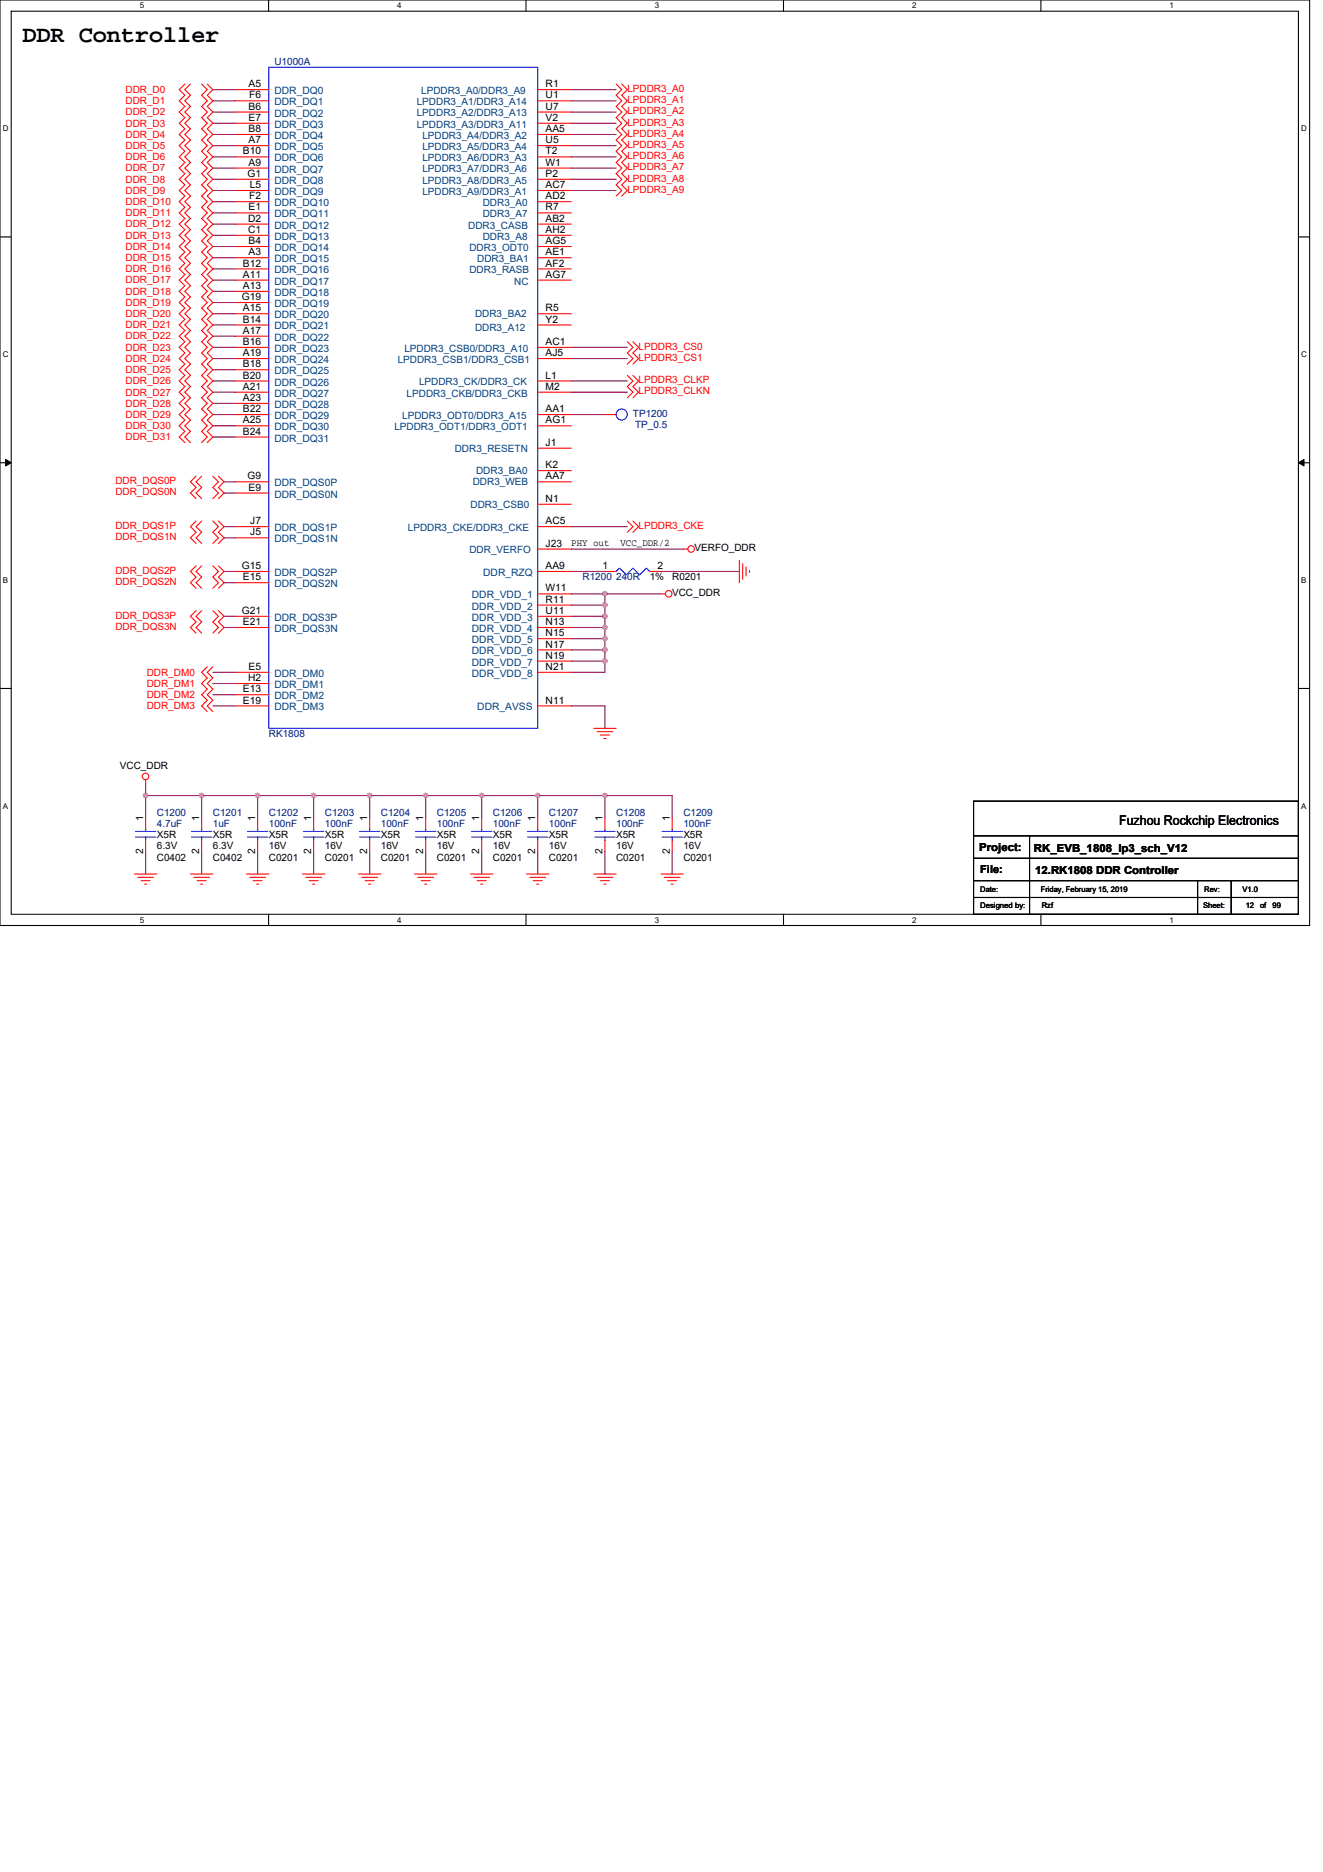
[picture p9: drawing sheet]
<svg xmlns="http://www.w3.org/2000/svg" width="210mm" height="297mm" viewBox="0 0 210 297" stroke-linecap="round" stroke-linejoin="round" font-family="sans-serif">
<path d="M0 0h207.9v146.9h-207.9zM1.8 1.8h204.3v143.3h-204.3z" fill="none" stroke="#000" stroke-width=".17"/>
<g fill="#fff">
<path d="M22.2 .2h.7v1.4h-.7z"/>
<path d="M22.2 145.3h.7v1.4h-.7z"/>
</g>
<path d="M42.6 0v1.8M42.6 145.1v1.8" fill="none" stroke="#000" stroke-width=".17"/>
<g fill="#fff">
<path d="M63.1 .2h.7v1.4h-.7z"/>
<path d="M63.1 145.3h.7v1.4h-.7z"/>
</g>
<path d="M83.5 0v1.8M83.5 145.1v1.8" fill="none" stroke="#000" stroke-width=".17"/>
<g fill="#fff">
<path d="M103.9 .2h.7v1.4h-.7z"/>
<path d="M103.9 145.3h.7v1.4h-.7z"/>
</g>
<path d="M124.4 0v1.8M124.4 145.1v1.8" fill="none" stroke="#000" stroke-width=".17"/>
<g fill="#fff">
<path d="M144.8 .2h.7v1.4h-.7z"/>
<path d="M144.8 145.3h.7v1.4h-.7z"/>
</g>
<path d="M165.2 0v1.8M165.2 145.1v1.8" fill="none" stroke="#000" stroke-width=".17"/>
<g fill="#fff">
<path d="M185.6 .2h.7v1.4h-.7z"/>
<path d="M185.6 145.3h.7v1.4h-.7z"/>
<path d="M.4 19.7h1v1.4h-1z"/>
<path d="M206.5 19.7h.9v1.4h-.9z"/>
<path d="M.4 55.5h1v1.4h-1z"/>
<path d="M206.5 55.5h.9v1.4h-.9z"/>
</g>
<path d="M0 37.6h1.8M206.1 37.6h1.8" fill="none" stroke="#000" stroke-width=".17"/>
<g fill="#fff">
<path d="M.4 91.3h.9v1.5h-.9z"/>
<path d="M206.5 91.3h.9v1.5h-.9z"/>
</g>
<path d="M0 73.4h1.8M206.1 73.4h1.8" fill="none" stroke="#000" stroke-width=".17"/>
<path d="M.9 72.9l.9 .5-.9 .5zM206.1 73.4l.9-.5v1z" fill="#000" stroke="#000" stroke-width=".16"/>
<g fill="#fff">
<path d="M.4 127.1h.9v1.5h-.9z"/>
<path d="M206.5 127.1h.9v1.5h-.9z"/>
</g>
<path d="M0 109.2h1.8M206.1 109.2h1.8M154.5 127.1h51.6v18h-51.6zM154.5 132.6h51.6M154.5 136.2h51.6M154.5 139.7h51.6M163.4 132.6v12.5M190.1 139.7v5.4M195.4 139.7v5.4M154.5 142.4h51.6" fill="none" stroke="#000" stroke-width=".17"/>
<g fill="none" stroke="#f00" stroke-width=".17">
<path d="M29.3 13.3l-.9 .9 .9 .9-.9 .9 .9 .9-.9 .9 .9 .9-.9 .9 .9 .8-.9 .9 .9 .9-.9 .9 .9 .9-.9 .9 .9 .9-.9 .9 .9 .9-.9 .8 .9 .9-.9 .9 .9 .9-.9 .9 .9 .9-.9 .9 .9 .9-.9 .9 .9 .8-.9 .9 .9 .9-.9 .9 .9 .9-.9 .9 .9 .9-.9 .9 .9 .9-.9 .8 .9 .9-.9 .9 .9 .9-.9 .9 .9 .9-.9 .9 .9 .9-.9 .9 .9 .9-.9 .8 .9 .9-.9 .9 .9 .9-.9 .9 .9 .9-.9 .9 .9 .9-.9 .9 .9 .8-.9 .9 .9 .9-.9 .9 .9 .9-.9 .9 .9 .9-.9 .9 .9 .9-.9 .8 .9 .9M30.2 13.3l-.9 .9 .9 .9-.9 .9 .9 .9-.9 .9 .9 .9-.9 .9 .9 .8-.9 .9 .9 .9-.9 .9 .9 .9-.9 .9 .9 .9-.9 .9 .9 .9-.9 .8 .9 .9-.9 .9 .9 .9-.9 .9 .9 .9-.9 .9 .9 .9-.9 .9 .9 .8-.9 .9 .9 .9-.9 .9 .9 .9-.9 .9 .9 .9-.9 .9 .9 .9-.9 .8 .9 .9-.9 .9 .9 .9-.9 .9 .9 .9-.9 .9 .9 .9-.9 .9 .9 .9-.9 .8 .9 .9-.9 .9 .9 .9-.9 .9 .9 .9-.9 .9 .9 .9-.9 .9 .9 .8-.9 .9 .9 .9-.9 .9 .9 .9-.9 .9 .9 .9-.9 .9 .9 .9-.9 .8 .9 .9M32 13.3l.9 .9-.9 .9 .9 .9-.9 .9 .9 .9-.9 .9 .9 .9-.9 .8 .9 .9-.9 .9 .9 .9-.9 .9 .9 .9-.9 .9 .9 .9-.9 .9 .9 .8-.9 .9 .9 .9-.9 .9 .9 .9-.9 .9 .9 .9-.9 .9 .9 .9-.9 .8 .9 .9-.9 .9 .9 .9-.9 .9 .9 .9-.9 .9 .9 .9-.9 .9 .9 .8-.9 .9 .9 .9-.9 .9 .9 .9-.9 .9 .9 .9-.9 .9 .9 .9-.9 .9 .9 .8-.9 .9 .9 .9-.9 .9 .9 .9-.9 .9 .9 .9-.9 .9 .9 .9-.9 .8 .9 .9-.9 .9 .9 .9-.9 .9 .9 .9-.9 .9 .9 .9-.9 .9 .9 .8-.9 .9M32.9 13.3l.9 .9-.9 .9 .9 .9-.9 .9 .9 .9-.9 .9 .9 .9-.9 .8 .9 .9-.9 .9 .9 .9-.9 .9 .9 .9-.9 .9 .9 .9-.9 .9 .9 .8-.9 .9 .9 .9-.9 .9 .9 .9-.9 .9 .9 .9-.9 .9 .9 .9-.9 .8 .9 .9-.9 .9 .9 .9-.9 .9 .9 .9-.9 .9 .9 .9-.9 .9 .9 .8-.9 .9 .9 .9-.9 .9 .9 .9-.9 .9 .9 .9-.9 .9 .9 .9-.9 .9 .9 .8-.9 .9 .9 .9-.9 .9 .9 .9-.9 .9 .9 .9-.9 .9 .9 .9-.9 .8 .9 .9-.9 .9 .9 .9-.9 .9 .9 .9-.9 .9 .9 .9-.9 .9 .9 .8-.9 .9M37.3 14.2h5.4M37.3 16h5.4M37.3 17.8h5.4M37.3 19.6h5.4M85.3 14.2h5.4M85.3 16h5.4M85.3 17.8h5.4M85.3 19.6h5.4"/>
<path d="M97.8 13.3l.9 .9-.9 .9 .9 .9-.9 .9 .9 .9-.9 .9 .9 .9-.9 .8 .9 .9-.9 .9 .9 .9-.9 .9 .9 .9-.9 .9 .9 .9-.9 .9 .9 .8-.9 .9 .9 .9-.9 .9M98.7 13.3l.9 .9-.9 .9 .9 .9-.9 .9 .9 .9-.9 .9 .9 .9-.9 .8 .9 .9-.9 .9 .9 .9-.9 .9 .9 .9-.9 .9 .9 .9-.9 .9 .9 .8-.9 .9 .9 .9-.9 .9M37.3 32h5.4M37.3 33.8h5.4M37.3 35.6h5.4M37.3 37.3h5.4M37.3 39.1h5.4M37.3 21.3h5.4M37.3 23.1h5.4M37.3 24.9h5.4M37.3 26.7h5.4M37.3 28.4h5.4"/>
<path d="M37.3 30.2h5.4M85.3 32h5.4M85.3 33.8h5.4M85.3 35.6h5.4M85.3 37.3h5.4M85.3 39.1h5.4M85.3 21.3h5.4M85.3 23.1h5.4M85.3 24.9h5.4M85.3 26.7h5.4M85.3 28.4h5.4M85.3 30.2h5.4"/>
<path d="M37.3 40.9h5.4M37.3 42.7h5.4M37.3 44.4h5.4M37.3 46.2h5.4M37.3 48h5.4M37.3 49.8h5.4M37.3 51.6h5.4M37.3 53.3h5.4M37.3 55.1h5.4M37.3 56.9h5.4M37.3 58.7h5.4M85.3 40.9h5.4"/>
<path d="M85.3 42.7h5.4M85.3 44.4h5.4M85.3 49.8h5.4M85.3 51.6h5.4M85.3 55.1h5.4M85.3 56.9h5.4M99.6 59.6l.9 .9-.9 .8 .9 .9-.9 .9M99.6 54.2l.9 .9-.9 .9 .9 .9-.9 .9M100.5 59.6l.8 .9-.8 .8 .8 .9-.8 .9M100.5 54.2l.8 .9-.8 .9 .8 .9-.8 .9M31.1 75.6l-.9 .9 .9 .8-.9 .9 .9 .9M32 75.6l-.9 .9 .9 .8-.9 .9 .9 .9"/>
<path d="M33.8 75.6l.9 .9-.9 .8 .9 .9-.9 .9M34.7 75.6l.9 .9-.9 .8 .9 .9-.9 .9M37.3 76.5h5.4M37.3 78.2h5.4M37.3 60.5h5.4M37.3 62.2h5.4M37.3 64h5.4M37.3 65.8h5.4M37.3 67.6h5.4M37.3 69.3h5.4M85.3 74.7h5.4M85.3 76.5h5.4"/>
<path d="M85.3 60.5h5.4M85.3 62.2h5.4M85.3 65.8h5.4M85.3 67.6h5.4M85.3 71.1h5.4M96 65.8h1.8M31.1 82.7l-.9 .9 .9 .9-.9 .8 .9 .9M31.1 89.8l-.9 .9 .9 .9-.9 .9 .9 .8M31.1 96.9l-.9 .9 .9 .9-.9 .9 .9 .9M32 82.7l-.9 .9 .9 .9-.9 .8 .9 .9M32 89.8l-.9 .9 .9 .9-.9 .9 .9 .8M32 96.9l-.9 .9 .9 .9-.9 .9 .9 .9"/>
<path d="M33.8 82.7l.9 .9-.9 .9 .9 .8-.9 .9M33.8 89.8l.9 .9-.9 .9 .9 .9-.9 .8M33.8 96.9l.9 .9-.9 .9 .9 .9-.9 .9M34.7 82.7l.9 .9-.9 .9 .9 .8-.9 .9M34.7 89.8l.9 .9-.9 .9 .9 .9-.9 .8M34.7 96.9l.9 .9-.9 .9 .9 .9-.9 .9M37.3 83.6h5.4M37.3 85.3h5.4M37.3 90.7h5.4M37.3 97.8h5.4M37.3 92.5h5.4M37.3 99.6h5.4"/>
<path d="M85.3 80h5.4M85.3 83.6h5.4M85.3 87.1h5.4M85.3 90.7h5.4M85.3 94.2h5.4M85.3 96h5.4M85.3 99.6h5.4M85.3 97.8h5.4M96 90.7h1.8M99.6 82.7l.9 .9-.9 .9M100.5 82.7l.8 .9-.8 .9M103.1 90.7h1.8"/>
<path d="M104.9 94.2h.7M108.5 87.1h.7M117.3 88.9v3.6M117.9 89.4v2.5M118.4 90v1.4M119 90.5v.3M32.9 105.8l-.9 .9 .9 .9-.9 .9 .9 .8-.9 .9 .9 .9-.9 .9 .9 .9M33.8 105.8l-.9 .9 .9 .9-.9 .9 .9 .8-.9 .9 .9 .9-.9 .9 .9 .9M37.3 106.7h5.4M37.3 108.5h5.4M37.3 110.2h5.4M37.3 112h5.4"/>
<path d="M85.3 112h5.4M85.3 101.3h5.4M85.3 103.1h5.4M85.3 104.9h5.4M85.3 106.7h5.4M94.2 115.6h3.6M94.8 116.1h2.5M95.3 116.6h1.4M95.8 117.2h.4M21.3 138.7h3.6M21.9 139.2h2.5M22.4 139.7h1.4"/>
<path d="M23.1 129.8v1.8M23.1 133.3v1.8M23.1 123.7v.8M30.2 138.7h3.6M30.8 139.2h2.5M31.3 139.7h1.4M32 129.8v1.8M32 133.3v1.8M39.1 138.7h3.6M39.6 139.2h2.5M40.2 139.7h1.4M40.9 129.8v1.8"/>
<path d="M40.9 133.3v1.8M48 138.7h3.6M48.5 139.2h2.5M49.1 139.7h1.4M49.8 129.8v1.8M49.8 133.3v1.8M56.9 138.7h3.6M57.4 139.2h2.5M58 139.7h1.4M58.7 129.8v1.8M58.7 133.3v1.8M65.8 138.7h3.5"/>
<path d="M66.3 139.2h2.5M66.8 139.7h1.5M67.6 129.8v1.8M67.6 133.3v1.8M74.7 138.7h3.5M75.2 139.2h2.5M75.7 139.7h1.5M76.5 129.8v1.8M76.5 133.3v1.8M83.6 138.7h3.5M84.1 139.2h2.5M84.6 139.7h1.5"/>
<path d="M85.3 129.8v1.8M85.3 133.3v1.8M94.2 138.7h3.6M94.8 139.2h2.5M95.3 139.7h1.4M96 129.8v1.8M96 133.3v1.8M104.9 138.7h3.6M105.4 139.2h2.5M106 139.7h1.4M106.7 129.8v1.8M106.7 133.3v1.8"/>
<path d="M22.9 140.3h.4M31.8 140.3h.4M40.7 140.3h.4M49.6 140.3h.4M58.5 140.3h.3M67.4 140.3h.3M76.3 140.3h.3M85.2 140.3h.3M95.8 140.3h.4M106.5 140.3h.3"/>
<circle cx="106.1" cy="94.2" r=".52"/>
<circle cx="109.7" cy="87.1" r=".52"/>
<circle cx="23.1" cy="123.2" r=".52"/>
</g>
<g fill="none" stroke="#00f" stroke-width=".17">
<path d="M42.7 10.7h42.6v104.9h-42.6zM97.8 90.7l.5-.6 1.1 1.1 1.1-1.1 1 1.1 1.1-1.1 .5 .6M21.5 132.8h3.2M21.5 131.9h3.2M23.1 131.6v.3M23.1 132.8v.5M30.4 132.8h3.2M30.4 131.9h3.2M32 131.6v.3M32 132.8v.5M39.3 132.8h3.2M39.3 131.9h3.2"/>
<path d="M40.9 131.6v.3M40.9 132.8v.5M48.2 132.8h3.2M48.2 131.9h3.2M49.8 131.6v.3M49.8 132.8v.5M57.1 132.8h3.2M57.1 131.9h3.2M58.7 131.6v.3M58.7 132.8v.5M66 132.8h3.2M66 131.9h3.2"/>
<path d="M67.6 131.6v.3M67.6 132.8v.5M74.8 132.8h3.3M74.8 131.9h3.3M76.5 131.6v.3M76.5 132.8v.5M83.7 132.8h3.3M83.7 131.9h3.3M85.3 131.6v.3M85.3 132.8v.5M94.4 132.8h3.2M94.4 131.9h3.2"/>
<path d="M96 131.6v.3M96 132.8v.5M105.1 132.8h3.2M105.1 131.9h3.2M106.7 131.6v.3M106.7 132.8v.5"/>
<circle cx="98.7" cy="65.8" r=".88"/>
</g>
<g fill="none" stroke="#800040" stroke-width=".17">
<path d="M33.8 14.2h3.5M33.8 16h3.5M33.8 17.8h3.5M33.8 19.6h3.5M90.7 14.2h7.1M90.7 16h7.1M90.7 17.8h7.1M90.7 19.6h7.1M33.8 21.3h3.5M33.8 23.1h3.5M33.8 24.9h3.5M33.8 26.7h3.5"/>
<path d="M33.8 28.4h3.5M33.8 30.2h3.5M33.8 32h3.5M33.8 33.8h3.5M33.8 35.6h3.5M33.8 37.3h3.5M33.8 39.1h3.5M90.7 30.2h7.1M90.7 21.3h7.1M90.7 23.1h7.1M90.7 24.9h7.1M90.7 26.7h7.1"/>
<path d="M90.7 28.4h7.1M33.8 40.9h3.5M33.8 42.7h3.5M33.8 44.4h3.5M33.8 46.2h3.5M33.8 48h3.5M33.8 49.8h3.5M33.8 51.6h3.5M33.8 53.3h3.5M33.8 55.1h3.5M33.8 56.9h3.5M33.8 58.7h3.5"/>
<path d="M90.7 55.1h8.9M90.7 56.9h8.9M33.8 60.5h3.5M33.8 62.2h3.5M33.8 64h3.5M33.8 65.8h3.5M33.8 67.6h3.5M33.8 69.3h3.5M35.6 76.5h1.7M35.6 78.2h1.7M90.7 65.8h5.3M90.7 62.2h8.9"/>
<path d="M90.7 60.5h8.9M35.6 83.6h1.7M35.6 85.3h1.7M35.6 90.7h1.7M35.6 92.5h1.7M35.6 97.8h1.7M35.6 99.6h1.7M90.7 94.2h5.3M90.7 96h5.3M90.7 99.6h5.3M90.7 97.8h5.3M90.7 83.6h8.9"/>
<path d="M90.7 87.1h17.8M90.7 90.7h5.3M96 96v1.8M96 94.2h8.9M96 94.2v1.8M96 97.8v1.8M96 99.6v1.7M104.9 90.7h12.4M33.8 106.7h3.5M33.8 108.5h3.5M33.8 110.2h3.5M33.8 112h3.5"/>
<path d="M90.7 112h5.3v3.6M90.7 103.1h5.3M90.7 101.3h5.3M90.7 104.9h5.3M96 101.3v1.8M96 103.1v1.8M96 104.9v1.8h-5.3M23.1 126.2v3.6M23.1 135.1v3.6M23.1 124.5v1.7M23.1 126.2h8.9M32 126.2h8.9"/>
<path d="M32 135.1v3.6M32 126.2v3.6M40.9 126.2h8.9M40.9 135.1v3.6M40.9 126.2v3.6M49.8 126.2h8.9v3.6M49.8 126.2v3.6M49.8 135.1v3.6M58.7 135.1v3.6M58.7 126.2h8.9M67.6 126.2v3.6M67.6 126.2h8.9"/>
<path d="M67.6 135.1v3.6M76.5 126.2h8.8M76.5 135.1v3.6M76.5 126.2v3.6M85.3 135.1v3.6M85.3 126.2v3.6M85.3 126.2h10.7M96 126.2h10.7v3.6M96 126.2v3.6M96 135.1v3.6M106.7 135.1v3.6"/>
</g>
<g fill="#f0f" stroke="#f0f" stroke-width=".17">
<circle cx="32" cy="126.2" r=".35"/>
<circle cx="23.1" cy="126.2" r=".35"/>
<circle cx="40.9" cy="126.2" r=".35"/>
<circle cx="58.7" cy="126.2" r=".35"/>
<circle cx="49.8" cy="126.2" r=".35"/>
<circle cx="67.6" cy="126.2" r=".35"/>
<circle cx="85.3" cy="126.2" r=".35"/>
<circle cx="76.4" cy="126.2" r=".35"/>
<circle cx="96" cy="126.2" r=".35"/>
<circle cx="96" cy="94.2" r=".35"/>
<circle cx="96" cy="97.8" r=".35"/>
<circle cx="96" cy="103.1" r=".35"/>
<circle cx="96" cy="104.9" r=".35"/>
<circle cx="96" cy="101.3" r=".35"/>
<circle cx="96" cy="96" r=".35"/>
<circle cx="96" cy="99.6" r=".35"/>
</g>
<text font-size="3.7" x="3.6" y="6.7">DDR Controller</text>
<text font-size="2.1" x="177.6" y="131">Fuzhou Rockchip Electronics</text>
<g font-size="1.8">
<text x="155.4" y="135">Project:</text>
<text x="164.1" y="135.1">RK_EVB_1808_lp3_sch_V12</text>
<text x="155.6" y="138.5">File:</text>
<text x="164.3" y="138.7">12.RK1808 DDR Controller</text>
</g>
<g font-size="1.6" fill="#000080">
<text x="43.6" y="10.3">U1000A</text>
<text x="100.5" y="66.1">TP1200</text>
<text x="100.8" y="67.9">TP_0.5</text>
<text x="92.5" y="92.1">R1200 240R</text>
<text x="42.7" y="117">RK1808</text>
<text x="24.9" y="129.4">C1200</text>
<text x="24.9" y="131.2">4.7uF</text>
<text x="33.8" y="129.4">C1201</text>
<text x="33.8" y="131.2">1uF</text>
<text x="42.7" y="129.4">C1202</text>
<text x="42.7" y="131.2">100nF</text>
<text x="51.6" y="129.4">C1203</text>
<text x="51.6" y="131.2">100nF</text>
<text x="60.5" y="129.4">C1204</text>
<text x="60.5" y="131.2">100nF</text>
<text x="69.3" y="129.4">C1205</text>
<text x="69.3" y="131.2">100nF</text>
<text x="78.2" y="129.4">C1206</text>
<text x="78.2" y="131.2">100nF</text>
<text x="87.1" y="129.4">C1207</text>
<text x="87.1" y="131.2">100nF</text>
<text x="97.8" y="129.4">C1208</text>
<text x="97.8" y="131.2">100nF</text>
<text x="108.5" y="129.4">C1209</text>
<text x="108.5" y="131.2">100nF</text>
</g>
<g font-size="1.6" fill="#f00">
<text x="19.9" y="14.8">DDR_D0</text>
<text x="19.9" y="16.5">DDR_D1</text>
<text x="99.6" y="14.6">LPDDR3_A0</text>
<text x="99.6" y="16.4">LPDDR3_A1</text>
<text x="19.9" y="18.3">DDR_D2</text>
<text x="19.9" y="20.1">DDR_D3</text>
<text x="19.9" y="21.9">DDR_D4</text>
<text x="19.9" y="23.6">DDR_D5</text>
<text x="99.6" y="18.1">LPDDR3_A2</text>
<text x="99.6" y="19.9">LPDDR3_A3</text>
<text x="99.6" y="21.7">LPDDR3_A4</text>
<text x="99.6" y="23.5">LPDDR3_A5</text>
<text x="19.9" y="25.4">DDR_D6</text>
<text x="19.9" y="27.2">DDR_D7</text>
<text x="19.9" y="29">DDR_D8</text>
<text x="99.6" y="25.3">LPDDR3_A6</text>
<text x="99.6" y="27">LPDDR3_A7</text>
<text x="99.6" y="28.8">LPDDR3_A8</text>
<text x="19.9" y="30.8">DDR_D9</text>
<text x="19.9" y="32.5">DDR_D10</text>
<text x="19.9" y="34.3">DDR_D11</text>
<text x="99.6" y="30.6">LPDDR3_A9</text>
<text x="19.9" y="36.1">DDR_D12</text>
<text x="19.9" y="37.9">DDR_D13</text>
<text x="19.9" y="39.6">DDR_D14</text>
<text x="19.9" y="41.4">DDR_D15</text>
<text x="19.9" y="43.2">DDR_D16</text>
<text x="19.9" y="45">DDR_D17</text>
<text x="19.9" y="46.8">DDR_D18</text>
<text x="19.9" y="48.5">DDR_D19</text>
<text x="19.9" y="50.3">DDR_D20</text>
<text x="19.9" y="52.1">DDR_D21</text>
<text x="19.9" y="53.9">DDR_D22</text>
<text x="19.9" y="55.6">DDR_D23</text>
<text x="19.9" y="57.4">DDR_D24</text>
<text x="19.9" y="59.2">DDR_D25</text>
<text x="101.3" y="55.5">LPDDR3_CS0</text>
<text x="101.3" y="57.3">LPDDR3_CS1</text>
<text x="19.9" y="61">DDR_D26</text>
<text x="19.9" y="62.8">DDR_D27</text>
<text x="19.9" y="64.5">DDR_D28</text>
<text x="101.3" y="60.8">LPDDR3_CLKP</text>
<text x="101.3" y="62.6">LPDDR3_CLKN</text>
<text x="19.9" y="66.3">DDR_D29</text>
<text x="19.9" y="68.1">DDR_D30</text>
<text x="19.9" y="69.9">DDR_D31</text>
<text x="18.3" y="76.8">DDR_DQS0P</text>
<text x="18.3" y="78.6">DDR_DQS0N</text>
<text x="18.3" y="83.9">DDR_DQS1P</text>
<text x="101.3" y="83.9">LPDDR3_CKE</text>
<text x="18.3" y="85.7">DDR_DQS1N</text>
<text x="18.3" y="91">DDR_DQS2P</text>
<text x="18.3" y="92.8">DDR_DQS2N</text>
<text x="18.3" y="98.1">DDR_DQS3P</text>
<text x="18.3" y="99.9">DDR_DQS3N</text>
<text x="23.3" y="107.2">DDR_DM0</text>
<text x="23.3" y="109">DDR_DM1</text>
<text x="23.3" y="110.8">DDR_DM2</text>
<text x="23.3" y="112.5">DDR_DM3</text>
</g>
<g font-size="1.6">
<text x="39.5" y="13.8">A5</text>
<text x="39.5" y="17.4">B6</text>
<text x="39.6" y="15.6">F6</text>
<text x="86.6" y="13.8">R1</text>
<text x="86.6" y="15.6">U1</text>
<text x="86.6" y="17.4">U7</text>
<text x="39.5" y="19.2">E7</text>
<text x="39.5" y="21">B8</text>
<text x="39.5" y="22.7">A7</text>
<text x="86.6" y="19.2">V2</text>
<text x="86.6" y="21">AA5</text>
<text x="86.6" y="22.7">U5</text>
<text x="38.6" y="24.5">B10</text>
<text x="39.3" y="28.1">G1</text>
<text x="39.5" y="26.3">A9</text>
<text x="39.6" y="29.8">L5</text>
<text x="86.6" y="24.5">T2</text>
<text x="86.6" y="26.3">W1</text>
<text x="86.6" y="28.1">P2</text>
<text x="86.6" y="29.8">AC7</text>
<text x="39.4" y="35.2">D2</text>
<text x="39.5" y="33.4">E1</text>
<text x="39.6" y="31.6">F2</text>
<text x="86.6" y="31.6">AD2</text>
<text x="86.6" y="33.4">R7</text>
<text x="86.6" y="35.2">AB2</text>
<text x="39.4" y="37">C1</text>
<text x="39.5" y="38.7">B4</text>
<text x="39.5" y="40.5">A3</text>
<text x="86.6" y="37">AH2</text>
<text x="86.6" y="38.7">AG5</text>
<text x="86.6" y="40.5">AE1</text>
<text x="38.4" y="47.6">G19</text>
<text x="38.6" y="42.3">B12</text>
<text x="38.6" y="44.1">A11</text>
<text x="38.6" y="45.8">A13</text>
<text x="86.6" y="42.3">AF2</text>
<text x="86.6" y="44.1">AG7</text>
<text x="38.6" y="49.4">A15</text>
<text x="38.6" y="51.2">B14</text>
<text x="38.6" y="53">A17</text>
<text x="86.6" y="49.4">R5</text>
<text x="86.6" y="51.2">Y2</text>
<text x="38.6" y="54.7">B16</text>
<text x="38.6" y="56.5">A19</text>
<text x="38.6" y="58.3">B18</text>
<text x="86.6" y="54.7">AC1</text>
<text x="86.6" y="56.5">AJ5</text>
<text x="38.6" y="60.1">B20</text>
<text x="38.6" y="61.8">A21</text>
<text x="38.6" y="63.6">A23</text>
<text x="38.6" y="65.4">B22</text>
<text x="86.6" y="60.1">L1</text>
<text x="86.6" y="61.8">M2</text>
<text x="86.6" y="65.4">AA1</text>
<text x="38.6" y="67.2">A25</text>
<text x="38.6" y="69">B24</text>
<text x="86.6" y="67.2">AG1</text>
<text x="86.6" y="70.7">J1</text>
<text x="39.3" y="76.1">G9</text>
<text x="39.5" y="77.9">E9</text>
<text x="86.6" y="74.3">K2</text>
<text x="86.6" y="76.1">AA7</text>
<text x="39.7" y="83.2">J7</text>
<text x="86.6" y="79.6">N1</text>
<text x="86.6" y="83.2">AC5</text>
<text x="39.7" y="85">J5</text>
<text x="86.6" y="86.7">J23</text>
<text x="90.7" y="86.6">PHY out</text>
<text x="98.5" y="86.6">VCC_DDR/2</text>
<text x="110.2" y="87.5">VERFO_DDR</text>
<text x="38.4" y="90.3">G15</text>
<text x="38.6" y="92.1">E15</text>
<text x="86.6" y="90.3">AA9</text>
<text x="86.6" y="93.9">W11</text>
<text x="86.6" y="95.6">R11</text>
<text x="95.7" y="90.3">1</text>
<text x="103.1" y="92.1">1%</text>
<text x="104.4" y="90.3">2</text>
<text x="106.7" y="94.6">VCC_DDR</text>
<text x="106.7" y="92.1">R0201</text>
<text x="38.4" y="97.4">G21</text>
<text x="38.6" y="99.2">E21</text>
<text x="86.6" y="99.2">N13</text>
<text x="86.6" y="101">N15</text>
<text x="86.6" y="97.4">U11</text>
<text x="39.5" y="106.3">E5</text>
<text x="86.6" y="102.7">N17</text>
<text x="86.6" y="104.5">N19</text>
<text x="86.6" y="106.3">N21</text>
<text x="38.6" y="109.9">E13</text>
<text x="38.6" y="111.6">E19</text>
<text x="39.4" y="108.1">H2</text>
<text x="86.6" y="111.6">N11</text>
<text x="19" y="122">VCC_DDR</text>
<text x="22.7" y="130.3" transform="rotate(-90 22.7 130.3)">1</text>
<text x="31.6" y="130.3" transform="rotate(-90 31.6 130.3)">1</text>
<text x="40.5" y="130.3" transform="rotate(-90 40.5 130.3)">1</text>
<text x="49.4" y="130.3" transform="rotate(-90 49.4 130.3)">1</text>
<text x="58.3" y="130.3" transform="rotate(-90 58.3 130.3)">1</text>
<text x="67.2" y="130.3" transform="rotate(-90 67.2 130.3)">1</text>
<text x="76.1" y="130.3" transform="rotate(-90 76.1 130.3)">1</text>
<text x="85" y="130.3" transform="rotate(-90 85 130.3)">1</text>
<text x="95.6" y="130.3" transform="rotate(-90 95.6 130.3)">1</text>
<text x="106.3" y="130.3" transform="rotate(-90 106.3 130.3)">1</text>
<text x="22.7" y="135.5" transform="rotate(-90 22.7 135.5)">2</text>
<text x="24.9" y="136.5">C0402</text>
<text x="24.9" y="133">X5R</text>
<text x="24.9" y="134.8">6.3V</text>
<text x="31.6" y="135.5" transform="rotate(-90 31.6 135.5)">2</text>
<text x="33.8" y="136.5">C0402</text>
<text x="33.8" y="133">X5R</text>
<text x="33.8" y="134.8">6.3V</text>
<text x="40.5" y="135.5" transform="rotate(-90 40.5 135.5)">2</text>
<text x="42.7" y="136.5">C0201</text>
<text x="42.7" y="133">X5R</text>
<text x="42.7" y="134.8">16V</text>
<text x="49.4" y="135.5" transform="rotate(-90 49.4 135.5)">2</text>
<text x="51.6" y="136.5">C0201</text>
<text x="51.6" y="133">X5R</text>
<text x="51.6" y="134.8">16V</text>
<text x="58.3" y="135.5" transform="rotate(-90 58.3 135.5)">2</text>
<text x="60.5" y="136.5">C0201</text>
<text x="60.5" y="133">X5R</text>
<text x="60.5" y="134.8">16V</text>
<text x="67.2" y="135.5" transform="rotate(-90 67.2 135.5)">2</text>
<text x="69.3" y="136.5">C0201</text>
<text x="69.3" y="133">X5R</text>
<text x="69.3" y="134.8">16V</text>
<text x="76.1" y="135.5" transform="rotate(-90 76.1 135.5)">2</text>
<text x="78.2" y="136.5">C0201</text>
<text x="78.2" y="133">X5R</text>
<text x="78.2" y="134.8">16V</text>
<text x="85" y="135.5" transform="rotate(-90 85 135.5)">2</text>
<text x="87.1" y="136.5">C0201</text>
<text x="87.1" y="133">X5R</text>
<text x="87.1" y="134.8">16V</text>
<text x="95.6" y="135.5" transform="rotate(-90 95.6 135.5)">2</text>
<text x="97.8" y="136.5">C0201</text>
<text x="97.8" y="133">X5R</text>
<text x="97.8" y="134.8">16V</text>
<text x="106.3" y="135.5" transform="rotate(-90 106.3 135.5)">2</text>
<text x="108.5" y="136.5">C0201</text>
<text x="108.5" y="133">X5R</text>
<text x="108.5" y="134.8">16V</text>
</g>
<g font-size="1.6" fill="#004080">
<text x="43.6" y="14.9">DDR_DQ0</text>
<text x="43.6" y="16.7">DDR_DQ1</text>
<text x="66.1" y="16.7">LPDDR3_A1/DDR3_A14</text>
<text x="66.8" y="14.9">LPDDR3_A0/DDR3_A9</text>
<text x="43.6" y="18.5">DDR_DQ2</text>
<text x="43.6" y="20.3">DDR_DQ3</text>
<text x="43.6" y="22.1">DDR_DQ4</text>
<text x="43.6" y="23.8">DDR_DQ5</text>
<text x="66.1" y="18.5">LPDDR3_A2/DDR3_A13</text>
<text x="66.1" y="20.3">LPDDR3_A3/DDR3_A11</text>
<text x="67" y="22">LPDDR3_A4/DDR3_A2</text>
<text x="67" y="23.8">LPDDR3_A5/DDR3_A4</text>
<text x="43.6" y="25.6">DDR_DQ6</text>
<text x="43.6" y="27.4">DDR_DQ7</text>
<text x="43.6" y="29.2">DDR_DQ8</text>
<text x="67" y="25.6">LPDDR3_A6/DDR3_A3</text>
<text x="67" y="27.4">LPDDR3_A7/DDR3_A6</text>
<text x="67" y="29.1">LPDDR3_A8/DDR3_A5</text>
<text x="43.6" y="32.7">DDR_DQ10</text>
<text x="43.6" y="34.5">DDR_DQ11</text>
<text x="43.6" y="30.9">DDR_DQ9</text>
<text x="67" y="30.9">LPDDR3_A9/DDR3_A1</text>
<text x="76.6" y="32.7">DDR3_A0</text>
<text x="76.6" y="34.5">DDR3_A7</text>
<text x="43.6" y="36.3">DDR_DQ12</text>
<text x="43.6" y="38.1">DDR_DQ13</text>
<text x="43.6" y="39.8">DDR_DQ14</text>
<text x="43.6" y="41.6">DDR_DQ15</text>
<text x="74.3" y="36.3">DDR3_CASB</text>
<text x="74.5" y="39.8">DDR3_ODT0</text>
<text x="75.7" y="41.6">DDR3_BA1</text>
<text x="76.6" y="38">DDR3_A8</text>
<text x="43.6" y="43.4">DDR_DQ16</text>
<text x="43.6" y="45.2">DDR_DQ17</text>
<text x="43.6" y="46.9">DDR_DQ18</text>
<text x="74.5" y="43.4">DDR3_RASB</text>
<text x="81.6" y="45.1">NC</text>
<text x="43.6" y="48.7">DDR_DQ19</text>
<text x="43.6" y="50.5">DDR_DQ20</text>
<text x="43.6" y="52.3">DDR_DQ21</text>
<text x="75.4" y="50.3">DDR3_BA2</text>
<text x="75.4" y="52.5">DDR3_A12</text>
<text x="43.6" y="54.1">DDR_DQ22</text>
<text x="43.6" y="55.8">DDR_DQ23</text>
<text x="43.6" y="57.6">DDR_DQ24</text>
<text x="43.6" y="59.4">DDR_DQ25</text>
<text x="63.1" y="57.6">LPDDR3_CSB1/DDR3_CSB1</text>
<text x="64.2" y="55.8">LPDDR3_CSB0/DDR3_A10</text>
<text x="43.6" y="61.2">DDR_DQ26</text>
<text x="43.6" y="62.9">DDR_DQ27</text>
<text x="43.6" y="64.7">DDR_DQ28</text>
<text x="64.5" y="62.9">LPDDR3_CKB/DDR3_CKB</text>
<text x="66.5" y="61.2">LPDDR3_CK/DDR3_CK</text>
<text x="43.6" y="66.5">DDR_DQ29</text>
<text x="43.6" y="68.3">DDR_DQ30</text>
<text x="43.6" y="70.1">DDR_DQ31</text>
<text x="62.6" y="68.3">LPDDR3_ODT1/DDR3_ODT1</text>
<text x="63.8" y="66.5">LPDDR3_ODT0/DDR3_A15</text>
<text x="72.2" y="71.6">DDR3_RESETN</text>
<text x="43.6" y="77.2">DDR_DQS0P</text>
<text x="75" y="77">DDR3_WEB</text>
<text x="75.6" y="75.2">DDR3_BA0</text>
<text x="43.6" y="79">DDR_DQS0N</text>
<text x="74.7" y="80.5">DDR3_CSB0</text>
<text x="43.6" y="84.3">DDR_DQS1P</text>
<text x="43.6" y="86.1">DDR_DQS1N</text>
<text x="64.7" y="84.3">LPDDR3_CKE/DDR3_CKE</text>
<text x="74.5" y="87.8">DDR_VERFO</text>
<text x="43.6" y="91.4">DDR_DQS2P</text>
<text x="43.6" y="93.2">DDR_DQS2N</text>
<text x="74.9" y="95">DDR_VDD_1</text>
<text x="76.7" y="91.4">DDR_RZQ</text>
<text x="43.6" y="98.5">DDR_DQS3P</text>
<text x="43.6" y="100.3">DDR_DQS3N</text>
<text x="74.9" y="96.7">DDR_VDD_2</text>
<text x="74.9" y="100.3">DDR_VDD_4</text>
<text x="74.9" y="98.5">DDR_VDD_3</text>
<text x="43.6" y="107.4">DDR_DM0</text>
<text x="74.9" y="102.1">DDR_VDD_5</text>
<text x="74.9" y="103.8">DDR_VDD_6</text>
<text x="74.9" y="105.6">DDR_VDD_7</text>
<text x="74.9" y="107.4">DDR_VDD_8</text>
<text x="43.6" y="109.2">DDR_DM1</text>
<text x="43.6" y="111">DDR_DM2</text>
<text x="43.6" y="112.7">DDR_DM3</text>
<text x="75.8" y="112.7">DDR_AVSS</text>
</g>
<g font-size="1.3">
<text x="22.2" y="1.3">5</text>
<text x="63.1" y="1.3">4</text>
<text x="103.9" y="1.3">3</text>
<text x="144.8" y="1.3">2</text>
<text x="185.6" y="1.3">1</text>
<text x=".4" y="20.8">D</text>
<text x="206.5" y="20.8">D</text>
<text x=".4" y="56.6">C</text>
<text x="206.5" y="56.6">C</text>
<text x=".4" y="92.5">B</text>
<text x="206.5" y="92.5">B</text>
<text x=".4" y="128.3">A</text>
<text x="206.5" y="128.3">A</text>
<text x="22.2" y="146.4">5</text>
<text x="63.1" y="146.4">4</text>
<text x="103.9" y="146.4">3</text>
<text x="144.8" y="146.4">2</text>
<text x="185.6" y="146.4">1</text>
</g>
<g font-size="1.2">
<text x="155.6" y="141.6">Date:</text>
<text x="165.2" y="141.6">Friday, February 15, 2019</text>
<text x="191.1" y="141.6">Rev:</text>
<text x="197.2" y="141.6">V1.0</text>
<text x="155.6" y="144.1">Designed by:</text>
<text x="165.4" y="144.1">Rzf</text>
<text x="191" y="144.1">Sheet:</text>
<text x="197.7" y="144.1">12</text>
<text x="200" y="144.1">of</text>
<text x="202" y="144.1">99</text>
</g>
</svg>
